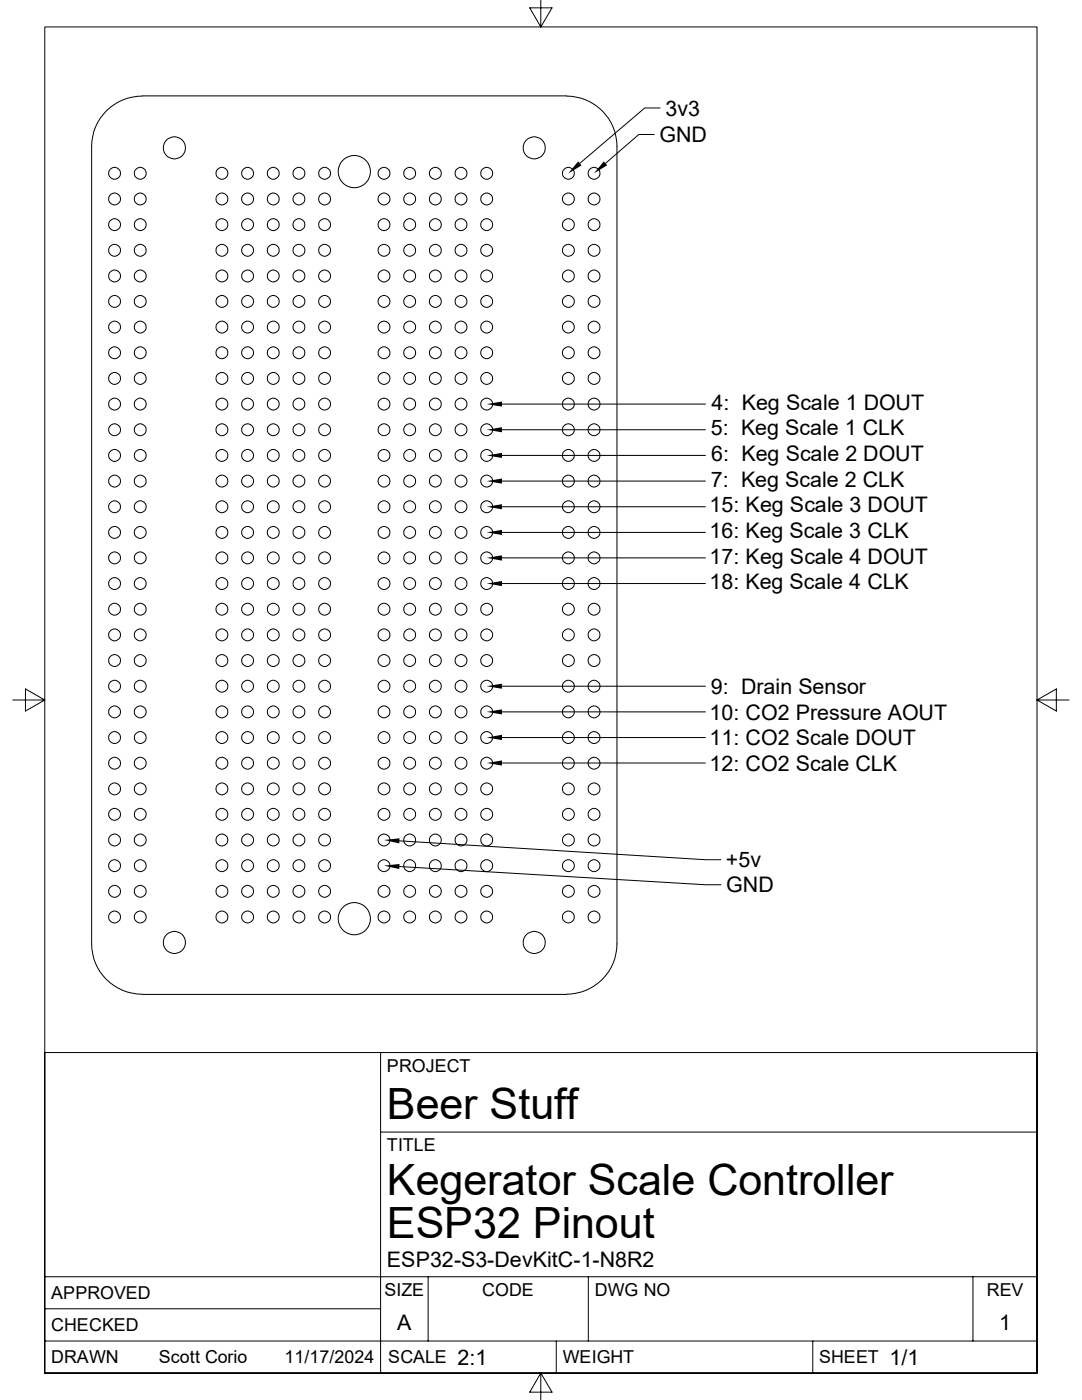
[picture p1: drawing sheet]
<svg xmlns="http://www.w3.org/2000/svg" width="216mm" height="279mm" viewBox="0 0 216 279" stroke-linecap="round" stroke-linejoin="round" font-family="sans-serif">
<g fill="none" stroke="#000" stroke-width=".2">
<path d="M107.9 0v5.4l-2.2-3.8h4.5l-2.3 3.8M21.3 22.1a10.4 10.4 0 0 1 7.1-3l84.6 .1a10 10 0 0 1 10.1 10v159.2a10.1 10.1 0 0 1-10.1 10.1l-84.6-.1a10 10 0 0 1-10.1-10v-159.2a9.9 9.9 0 0 1 3-7.1zM130.6 26.8h-3.1l-6.7 5.8M131.7 21.5h-3l-13 11.1M100.2 80.6h40.6M100.2 85.8h40.6M100.2 90.9h40.6M100.2 96h40.6M100.2 101.1h40.6M100.2 106.3h40.6M100.2 111.3h40.6M100.2 116.5h40.6"/>
<path d="M2.5 139.7h6.4l-3.8-2.2v4.4l3.8-2.2M100.2 136.9h40.6M206.9 139.7l3.9 2.2v-4.4l-3.9 2.2h6.4M100.2 142.1h40.6M100.2 147.2h40.6M100.2 152.3h40.6M79.7 167.8l61.1 3.8h3M79.7 172.9l61.1 3.7h3M75.9 210.1v63.9M75.9 225.9h131M8.9 254.8h198M85.4 254.8v12.8"/>
<path d="M117.4 254.8v12.8M194.1 254.8v12.8M8.9 274v-268.6h198v268.6M8.9 274v-63.9h198v63.9M8.9 274h198M8.9 267.6h198M8.9 261.2h67M107.9 274l2.3 3.8h-4.5l2.2-3.8v5.4M111 267.6v6.4M162.2 267.6v6.4"/>
<circle cx="22.9" cy="39.7" r="1.18"/>
<circle cx="22.9" cy="34.6" r="1.18"/>
<circle cx="28" cy="34.6" r="1.18"/>
<circle cx="28" cy="39.7" r="1.18"/>
<circle cx="34.8" cy="29.5" r="2.2"/>
<circle cx="44.3" cy="39.7" r="1.18"/>
<circle cx="44.3" cy="34.6" r="1.18"/>
<circle cx="49.4" cy="39.7" r="1.18"/>
<circle cx="49.4" cy="34.6" r="1.18"/>
<circle cx="54.5" cy="34.6" r="1.18"/>
<circle cx="54.5" cy="39.7" r="1.18"/>
<circle cx="59.7" cy="39.7" r="1.18"/>
<circle cx="59.7" cy="34.6" r="1.18"/>
<circle cx="64.8" cy="34.6" r="1.18"/>
<circle cx="64.8" cy="39.7" r="1.18"/>
<circle cx="70.7" cy="34.2" r="3.2"/>
<circle cx="76.6" cy="39.7" r="1.18"/>
<circle cx="76.6" cy="34.6" r="1.18"/>
<circle cx="81.8" cy="34.6" r="1.18"/>
<circle cx="81.8" cy="39.7" r="1.18"/>
<circle cx="86.9" cy="39.7" r="1.18"/>
<circle cx="86.9" cy="34.6" r="1.18"/>
<circle cx="92" cy="39.7" r="1.18"/>
<circle cx="92" cy="34.6" r="1.18"/>
<circle cx="97.1" cy="39.7" r="1.18"/>
<circle cx="97.1" cy="34.6" r="1.18"/>
<circle cx="106.6" cy="29.5" r="2.2"/>
<circle cx="113.4" cy="39.7" r="1.18"/>
<circle cx="113.4" cy="34.6" r="1.18"/>
<circle cx="118.5" cy="39.7" r="1.18"/>
<circle cx="118.5" cy="34.6" r="1.18"/>
<circle cx="22.9" cy="50" r="1.18"/>
<circle cx="22.9" cy="44.8" r="1.18"/>
<circle cx="22.9" cy="55.1" r="1.18"/>
<circle cx="28" cy="44.8" r="1.18"/>
<circle cx="28" cy="50" r="1.18"/>
<circle cx="28" cy="55.1" r="1.18"/>
<circle cx="44.3" cy="55.1" r="1.18"/>
<circle cx="44.3" cy="44.8" r="1.18"/>
<circle cx="44.3" cy="50" r="1.18"/>
<circle cx="49.4" cy="50" r="1.18"/>
<circle cx="49.4" cy="44.8" r="1.18"/>
<circle cx="49.4" cy="55.1" r="1.18"/>
<circle cx="54.5" cy="44.8" r="1.18"/>
<circle cx="54.5" cy="55.1" r="1.18"/>
<circle cx="54.5" cy="50" r="1.18"/>
<circle cx="59.7" cy="55.1" r="1.18"/>
<circle cx="59.7" cy="50" r="1.18"/>
<circle cx="59.7" cy="44.8" r="1.18"/>
<circle cx="64.8" cy="55.1" r="1.18"/>
<circle cx="64.8" cy="44.8" r="1.18"/>
<circle cx="64.8" cy="50" r="1.18"/>
<circle cx="76.6" cy="55.1" r="1.18"/>
<circle cx="76.6" cy="50" r="1.18"/>
<circle cx="76.6" cy="44.8" r="1.18"/>
<circle cx="81.8" cy="44.8" r="1.18"/>
<circle cx="81.8" cy="50" r="1.18"/>
<circle cx="81.8" cy="55.1" r="1.18"/>
<circle cx="86.9" cy="50" r="1.18"/>
<circle cx="86.9" cy="55.1" r="1.18"/>
<circle cx="86.9" cy="44.8" r="1.18"/>
<circle cx="92" cy="50" r="1.18"/>
<circle cx="92" cy="55.1" r="1.18"/>
<circle cx="92" cy="44.8" r="1.18"/>
<circle cx="97.1" cy="55.1" r="1.18"/>
<circle cx="97.1" cy="44.8" r="1.18"/>
<circle cx="97.1" cy="50" r="1.18"/>
<circle cx="113.4" cy="44.8" r="1.18"/>
<circle cx="113.4" cy="55.1" r="1.18"/>
<circle cx="113.4" cy="50" r="1.18"/>
<circle cx="118.5" cy="50" r="1.18"/>
<circle cx="118.5" cy="44.8" r="1.18"/>
<circle cx="118.5" cy="55.1" r="1.18"/>
<circle cx="22.9" cy="75.5" r="1.18"/>
<circle cx="22.9" cy="70.4" r="1.18"/>
<circle cx="22.9" cy="65.3" r="1.18"/>
<circle cx="22.9" cy="60.2" r="1.18"/>
<circle cx="28" cy="70.4" r="1.18"/>
<circle cx="28" cy="75.5" r="1.18"/>
<circle cx="28" cy="65.3" r="1.18"/>
<circle cx="28" cy="60.2" r="1.18"/>
<circle cx="44.3" cy="65.3" r="1.18"/>
<circle cx="44.3" cy="70.4" r="1.18"/>
<circle cx="44.3" cy="75.5" r="1.18"/>
<circle cx="44.3" cy="60.2" r="1.18"/>
<circle cx="49.4" cy="60.2" r="1.18"/>
<circle cx="49.4" cy="70.4" r="1.18"/>
<circle cx="49.4" cy="65.3" r="1.18"/>
<circle cx="49.4" cy="75.5" r="1.18"/>
<circle cx="54.5" cy="70.4" r="1.18"/>
<circle cx="54.5" cy="65.3" r="1.18"/>
<circle cx="54.5" cy="60.2" r="1.18"/>
<circle cx="54.5" cy="75.5" r="1.18"/>
<circle cx="59.7" cy="70.4" r="1.18"/>
<circle cx="59.7" cy="60.2" r="1.18"/>
<circle cx="59.7" cy="65.3" r="1.18"/>
<circle cx="59.7" cy="75.5" r="1.18"/>
<circle cx="64.8" cy="60.2" r="1.18"/>
<circle cx="64.8" cy="75.5" r="1.18"/>
<circle cx="64.8" cy="70.4" r="1.18"/>
<circle cx="64.8" cy="65.3" r="1.18"/>
<circle cx="76.6" cy="60.2" r="1.18"/>
<circle cx="76.6" cy="75.5" r="1.18"/>
<circle cx="76.6" cy="70.4" r="1.18"/>
<circle cx="76.6" cy="65.3" r="1.18"/>
<circle cx="81.8" cy="60.2" r="1.18"/>
<circle cx="81.8" cy="65.3" r="1.18"/>
<circle cx="81.8" cy="75.5" r="1.18"/>
<circle cx="81.8" cy="70.4" r="1.18"/>
<circle cx="86.9" cy="65.3" r="1.18"/>
<circle cx="86.9" cy="70.4" r="1.18"/>
<circle cx="86.9" cy="60.2" r="1.18"/>
<circle cx="86.9" cy="75.5" r="1.18"/>
<circle cx="92" cy="65.3" r="1.18"/>
<circle cx="92" cy="70.4" r="1.18"/>
<circle cx="92" cy="60.2" r="1.18"/>
<circle cx="92" cy="75.5" r="1.18"/>
<circle cx="97.1" cy="70.4" r="1.18"/>
<circle cx="97.1" cy="75.5" r="1.18"/>
<circle cx="97.1" cy="65.3" r="1.18"/>
<circle cx="97.1" cy="60.2" r="1.18"/>
<circle cx="113.4" cy="65.3" r="1.18"/>
<circle cx="113.4" cy="75.5" r="1.18"/>
<circle cx="113.4" cy="70.4" r="1.18"/>
<circle cx="113.4" cy="60.2" r="1.18"/>
<circle cx="118.5" cy="65.3" r="1.18"/>
<circle cx="118.5" cy="70.4" r="1.18"/>
<circle cx="118.5" cy="60.2" r="1.18"/>
<circle cx="118.5" cy="75.5" r="1.18"/>
<circle cx="22.9" cy="90.9" r="1.18"/>
<circle cx="22.9" cy="85.8" r="1.18"/>
<circle cx="22.9" cy="80.6" r="1.18"/>
<circle cx="22.9" cy="96" r="1.18"/>
<circle cx="28" cy="80.6" r="1.18"/>
<circle cx="28" cy="85.8" r="1.18"/>
<circle cx="28" cy="90.9" r="1.18"/>
<circle cx="28" cy="96" r="1.18"/>
<circle cx="44.3" cy="90.9" r="1.18"/>
<circle cx="44.3" cy="96" r="1.18"/>
<circle cx="44.3" cy="80.6" r="1.18"/>
<circle cx="44.3" cy="85.8" r="1.18"/>
<circle cx="49.4" cy="85.8" r="1.18"/>
<circle cx="49.4" cy="90.9" r="1.18"/>
<circle cx="49.4" cy="80.6" r="1.18"/>
<circle cx="49.4" cy="96" r="1.18"/>
<circle cx="54.5" cy="90.9" r="1.18"/>
<circle cx="54.5" cy="85.8" r="1.18"/>
<circle cx="54.5" cy="96" r="1.18"/>
<circle cx="54.5" cy="80.6" r="1.18"/>
<circle cx="59.7" cy="90.9" r="1.18"/>
<circle cx="59.7" cy="80.6" r="1.18"/>
<circle cx="59.7" cy="85.8" r="1.18"/>
<circle cx="59.7" cy="96" r="1.18"/>
<circle cx="64.8" cy="85.8" r="1.18"/>
<circle cx="64.8" cy="80.6" r="1.18"/>
<circle cx="64.8" cy="90.9" r="1.18"/>
<circle cx="64.8" cy="96" r="1.18"/>
<circle cx="76.6" cy="90.9" r="1.18"/>
<circle cx="76.6" cy="80.6" r="1.18"/>
<circle cx="76.6" cy="85.8" r="1.18"/>
<circle cx="76.6" cy="96" r="1.18"/>
<circle cx="81.8" cy="90.9" r="1.18"/>
<circle cx="81.8" cy="85.8" r="1.18"/>
<circle cx="81.8" cy="96" r="1.18"/>
<circle cx="81.8" cy="80.6" r="1.18"/>
<circle cx="86.9" cy="96" r="1.18"/>
<circle cx="86.9" cy="85.8" r="1.18"/>
<circle cx="86.9" cy="90.9" r="1.18"/>
<circle cx="86.9" cy="80.6" r="1.18"/>
<circle cx="92" cy="90.9" r="1.18"/>
<circle cx="92" cy="85.8" r="1.18"/>
<circle cx="92" cy="96" r="1.18"/>
<circle cx="92" cy="80.6" r="1.18"/>
<circle cx="97.1" cy="80.6" r="1.18"/>
<circle cx="97.1" cy="96" r="1.18"/>
<circle cx="97.1" cy="85.8" r="1.18"/>
<circle cx="97.1" cy="90.9" r="1.18"/>
<circle cx="113.4" cy="80.6" r="1.18"/>
<circle cx="113.4" cy="90.9" r="1.18"/>
<circle cx="113.4" cy="85.8" r="1.18"/>
<circle cx="113.4" cy="96" r="1.18"/>
<circle cx="118.5" cy="85.8" r="1.18"/>
<circle cx="118.5" cy="80.6" r="1.18"/>
<circle cx="118.5" cy="90.9" r="1.18"/>
<circle cx="118.5" cy="96" r="1.18"/>
<circle cx="22.9" cy="116.5" r="1.18"/>
<circle cx="22.9" cy="106.3" r="1.18"/>
<circle cx="22.9" cy="111.3" r="1.18"/>
<circle cx="22.9" cy="101.1" r="1.18"/>
<circle cx="28" cy="111.3" r="1.18"/>
<circle cx="28" cy="116.5" r="1.18"/>
<circle cx="28" cy="106.3" r="1.18"/>
<circle cx="28" cy="101.1" r="1.18"/>
<circle cx="44.3" cy="106.3" r="1.18"/>
<circle cx="44.3" cy="116.5" r="1.18"/>
<circle cx="44.3" cy="111.3" r="1.18"/>
<circle cx="44.3" cy="101.1" r="1.18"/>
<circle cx="49.4" cy="116.5" r="1.18"/>
<circle cx="49.4" cy="106.3" r="1.18"/>
<circle cx="49.4" cy="101.1" r="1.18"/>
<circle cx="49.4" cy="111.3" r="1.18"/>
<circle cx="54.5" cy="111.3" r="1.18"/>
<circle cx="54.5" cy="116.5" r="1.18"/>
<circle cx="54.5" cy="101.1" r="1.18"/>
<circle cx="54.5" cy="106.3" r="1.18"/>
<circle cx="59.7" cy="116.5" r="1.18"/>
<circle cx="59.7" cy="106.3" r="1.18"/>
<circle cx="59.7" cy="111.3" r="1.18"/>
<circle cx="59.7" cy="101.1" r="1.18"/>
<circle cx="64.8" cy="106.3" r="1.18"/>
<circle cx="64.8" cy="101.1" r="1.18"/>
<circle cx="64.8" cy="111.3" r="1.18"/>
<circle cx="64.8" cy="116.5" r="1.18"/>
<circle cx="76.6" cy="106.3" r="1.18"/>
<circle cx="76.6" cy="116.5" r="1.18"/>
<circle cx="76.6" cy="111.3" r="1.18"/>
<circle cx="76.6" cy="101.1" r="1.18"/>
<circle cx="81.8" cy="116.5" r="1.18"/>
<circle cx="81.8" cy="101.1" r="1.18"/>
<circle cx="81.8" cy="106.3" r="1.18"/>
<circle cx="81.8" cy="111.3" r="1.18"/>
<circle cx="86.9" cy="101.1" r="1.18"/>
<circle cx="86.9" cy="106.3" r="1.18"/>
<circle cx="86.9" cy="111.3" r="1.18"/>
<circle cx="86.9" cy="116.5" r="1.18"/>
<circle cx="92" cy="106.3" r="1.18"/>
<circle cx="92" cy="101.1" r="1.18"/>
<circle cx="92" cy="111.3" r="1.18"/>
<circle cx="92" cy="116.5" r="1.18"/>
<circle cx="97.1" cy="111.3" r="1.18"/>
<circle cx="97.1" cy="106.3" r="1.18"/>
<circle cx="97.1" cy="101.1" r="1.18"/>
<circle cx="97.1" cy="116.5" r="1.18"/>
<circle cx="113.4" cy="116.5" r="1.18"/>
<circle cx="113.4" cy="101.1" r="1.18"/>
<circle cx="113.4" cy="106.3" r="1.18"/>
<circle cx="113.4" cy="111.3" r="1.18"/>
<circle cx="118.5" cy="116.5" r="1.18"/>
<circle cx="118.5" cy="106.3" r="1.18"/>
<circle cx="118.5" cy="111.3" r="1.18"/>
<circle cx="118.5" cy="101.1" r="1.18"/>
<circle cx="22.9" cy="136.9" r="1.18"/>
<circle cx="22.9" cy="121.6" r="1.18"/>
<circle cx="22.9" cy="126.7" r="1.18"/>
<circle cx="22.9" cy="131.8" r="1.18"/>
<circle cx="28" cy="126.7" r="1.18"/>
<circle cx="28" cy="121.6" r="1.18"/>
<circle cx="28" cy="131.8" r="1.18"/>
<circle cx="28" cy="136.9" r="1.18"/>
<circle cx="44.3" cy="126.7" r="1.18"/>
<circle cx="44.3" cy="131.8" r="1.18"/>
<circle cx="44.3" cy="136.9" r="1.18"/>
<circle cx="44.3" cy="121.6" r="1.18"/>
<circle cx="49.4" cy="136.9" r="1.18"/>
<circle cx="49.4" cy="126.7" r="1.18"/>
<circle cx="49.4" cy="121.6" r="1.18"/>
<circle cx="49.4" cy="131.8" r="1.18"/>
<circle cx="54.5" cy="121.6" r="1.18"/>
<circle cx="54.5" cy="136.9" r="1.18"/>
<circle cx="54.5" cy="131.8" r="1.18"/>
<circle cx="54.5" cy="126.7" r="1.18"/>
<circle cx="59.7" cy="126.7" r="1.18"/>
<circle cx="59.7" cy="136.9" r="1.18"/>
<circle cx="59.7" cy="131.8" r="1.18"/>
<circle cx="59.7" cy="121.6" r="1.18"/>
<circle cx="64.8" cy="136.9" r="1.18"/>
<circle cx="64.8" cy="121.6" r="1.18"/>
<circle cx="64.8" cy="131.8" r="1.18"/>
<circle cx="64.8" cy="126.7" r="1.18"/>
<circle cx="76.6" cy="136.9" r="1.18"/>
<circle cx="76.6" cy="126.7" r="1.18"/>
<circle cx="76.6" cy="121.6" r="1.18"/>
<circle cx="76.6" cy="131.8" r="1.18"/>
<circle cx="81.8" cy="126.7" r="1.18"/>
<circle cx="81.8" cy="131.8" r="1.18"/>
<circle cx="81.8" cy="136.9" r="1.18"/>
<circle cx="81.8" cy="121.6" r="1.18"/>
<circle cx="86.9" cy="121.6" r="1.18"/>
<circle cx="86.9" cy="126.7" r="1.18"/>
<circle cx="86.9" cy="136.9" r="1.18"/>
<circle cx="86.9" cy="131.8" r="1.18"/>
<circle cx="92" cy="136.9" r="1.18"/>
<circle cx="92" cy="121.6" r="1.18"/>
<circle cx="92" cy="131.8" r="1.18"/>
<circle cx="92" cy="126.7" r="1.18"/>
<circle cx="97.1" cy="131.8" r="1.18"/>
<circle cx="97.1" cy="121.6" r="1.18"/>
<circle cx="97.1" cy="136.9" r="1.18"/>
<circle cx="97.1" cy="126.7" r="1.18"/>
<circle cx="113.4" cy="136.9" r="1.18"/>
<circle cx="113.4" cy="121.6" r="1.18"/>
<circle cx="113.4" cy="126.7" r="1.18"/>
<circle cx="113.4" cy="131.8" r="1.18"/>
<circle cx="118.5" cy="126.7" r="1.18"/>
<circle cx="118.5" cy="131.8" r="1.18"/>
<circle cx="118.5" cy="136.9" r="1.18"/>
<circle cx="118.5" cy="121.6" r="1.18"/>
<circle cx="22.9" cy="152.3" r="1.18"/>
<circle cx="22.9" cy="147.2" r="1.18"/>
<circle cx="22.9" cy="142.1" r="1.18"/>
<circle cx="22.9" cy="157.4" r="1.18"/>
<circle cx="28" cy="157.4" r="1.18"/>
<circle cx="28" cy="142.1" r="1.18"/>
<circle cx="28" cy="147.2" r="1.18"/>
<circle cx="28" cy="152.3" r="1.18"/>
<circle cx="44.3" cy="157.4" r="1.18"/>
<circle cx="44.3" cy="152.3" r="1.18"/>
<circle cx="44.3" cy="147.2" r="1.18"/>
<circle cx="44.3" cy="142.1" r="1.18"/>
<circle cx="49.4" cy="147.2" r="1.18"/>
<circle cx="49.4" cy="157.4" r="1.18"/>
<circle cx="49.4" cy="152.3" r="1.18"/>
<circle cx="49.4" cy="142.1" r="1.18"/>
<circle cx="54.5" cy="152.3" r="1.18"/>
<circle cx="54.5" cy="147.2" r="1.18"/>
<circle cx="54.5" cy="157.4" r="1.18"/>
<circle cx="54.5" cy="142.1" r="1.18"/>
<circle cx="59.7" cy="142.1" r="1.18"/>
<circle cx="59.7" cy="152.3" r="1.18"/>
<circle cx="59.7" cy="157.4" r="1.18"/>
<circle cx="59.7" cy="147.2" r="1.18"/>
<circle cx="64.8" cy="142.1" r="1.18"/>
<circle cx="64.8" cy="152.3" r="1.18"/>
<circle cx="64.8" cy="147.2" r="1.18"/>
<circle cx="64.8" cy="157.4" r="1.18"/>
<circle cx="76.6" cy="152.3" r="1.18"/>
<circle cx="76.6" cy="147.2" r="1.18"/>
<circle cx="76.6" cy="157.4" r="1.18"/>
<circle cx="76.6" cy="142.1" r="1.18"/>
<circle cx="81.8" cy="157.4" r="1.18"/>
<circle cx="81.8" cy="147.2" r="1.18"/>
<circle cx="81.8" cy="152.3" r="1.18"/>
<circle cx="81.8" cy="142.1" r="1.18"/>
<circle cx="86.9" cy="147.2" r="1.18"/>
<circle cx="86.9" cy="152.3" r="1.18"/>
<circle cx="86.9" cy="142.1" r="1.18"/>
<circle cx="86.9" cy="157.4" r="1.18"/>
<circle cx="92" cy="147.2" r="1.18"/>
<circle cx="92" cy="152.3" r="1.18"/>
<circle cx="92" cy="142.1" r="1.18"/>
<circle cx="92" cy="157.4" r="1.18"/>
<circle cx="97.1" cy="142.1" r="1.18"/>
<circle cx="97.1" cy="147.2" r="1.18"/>
<circle cx="97.1" cy="157.4" r="1.18"/>
<circle cx="97.1" cy="152.3" r="1.18"/>
<circle cx="113.4" cy="152.3" r="1.18"/>
<circle cx="113.4" cy="147.2" r="1.18"/>
<circle cx="113.4" cy="157.4" r="1.18"/>
<circle cx="113.4" cy="142.1" r="1.18"/>
<circle cx="118.5" cy="152.3" r="1.18"/>
<circle cx="118.5" cy="157.4" r="1.18"/>
<circle cx="118.5" cy="147.2" r="1.18"/>
<circle cx="118.5" cy="142.1" r="1.18"/>
<circle cx="22.9" cy="162.5" r="1.18"/>
<circle cx="22.9" cy="177.9" r="1.18"/>
<circle cx="22.9" cy="167.6" r="1.18"/>
<circle cx="22.9" cy="172.8" r="1.18"/>
<circle cx="28" cy="162.5" r="1.18"/>
<circle cx="28" cy="172.8" r="1.18"/>
<circle cx="28" cy="177.9" r="1.18"/>
<circle cx="28" cy="167.6" r="1.18"/>
<circle cx="44.3" cy="177.9" r="1.18"/>
<circle cx="44.3" cy="162.5" r="1.18"/>
<circle cx="44.3" cy="167.6" r="1.18"/>
<circle cx="44.3" cy="172.8" r="1.18"/>
<circle cx="49.4" cy="162.5" r="1.18"/>
<circle cx="49.4" cy="167.6" r="1.18"/>
<circle cx="49.4" cy="177.9" r="1.18"/>
<circle cx="49.4" cy="172.8" r="1.18"/>
<circle cx="54.5" cy="177.9" r="1.18"/>
<circle cx="54.5" cy="162.5" r="1.18"/>
<circle cx="54.5" cy="167.6" r="1.18"/>
<circle cx="54.5" cy="172.8" r="1.18"/>
<circle cx="59.7" cy="162.5" r="1.18"/>
<circle cx="59.7" cy="177.9" r="1.18"/>
<circle cx="59.7" cy="167.6" r="1.18"/>
<circle cx="59.7" cy="172.8" r="1.18"/>
<circle cx="64.8" cy="177.9" r="1.18"/>
<circle cx="64.8" cy="167.6" r="1.18"/>
<circle cx="64.8" cy="162.5" r="1.18"/>
<circle cx="64.8" cy="172.8" r="1.18"/>
<circle cx="76.6" cy="177.9" r="1.18"/>
<circle cx="76.6" cy="167.6" r="1.18"/>
<circle cx="76.6" cy="162.5" r="1.18"/>
<circle cx="76.6" cy="172.8" r="1.18"/>
<circle cx="81.8" cy="177.9" r="1.18"/>
<circle cx="81.8" cy="172.8" r="1.18"/>
<circle cx="81.8" cy="167.6" r="1.18"/>
<circle cx="81.8" cy="162.5" r="1.18"/>
<circle cx="86.9" cy="162.5" r="1.18"/>
<circle cx="86.9" cy="167.6" r="1.18"/>
<circle cx="86.9" cy="172.8" r="1.18"/>
<circle cx="86.9" cy="177.9" r="1.18"/>
<circle cx="92" cy="177.9" r="1.18"/>
<circle cx="92" cy="172.8" r="1.18"/>
<circle cx="92" cy="167.6" r="1.18"/>
<circle cx="92" cy="162.5" r="1.18"/>
<circle cx="97.1" cy="162.5" r="1.18"/>
<circle cx="97.1" cy="177.9" r="1.18"/>
<circle cx="97.1" cy="167.6" r="1.18"/>
<circle cx="97.1" cy="172.8" r="1.18"/>
<circle cx="113.4" cy="162.5" r="1.18"/>
<circle cx="113.4" cy="177.9" r="1.18"/>
<circle cx="113.4" cy="172.8" r="1.18"/>
<circle cx="113.4" cy="167.6" r="1.18"/>
<circle cx="118.5" cy="177.9" r="1.18"/>
<circle cx="118.5" cy="172.8" r="1.18"/>
<circle cx="118.5" cy="167.6" r="1.18"/>
<circle cx="118.5" cy="162.5" r="1.18"/>
<circle cx="22.9" cy="183" r="1.18"/>
<circle cx="28" cy="183" r="1.18"/>
<circle cx="34.8" cy="188.1" r="2.2"/>
<circle cx="44.3" cy="183" r="1.18"/>
<circle cx="49.4" cy="183" r="1.18"/>
<circle cx="54.5" cy="183" r="1.18"/>
<circle cx="59.7" cy="183" r="1.18"/>
<circle cx="64.8" cy="183" r="1.18"/>
<circle cx="70.7" cy="183.3" r="3.2"/>
<circle cx="76.6" cy="183" r="1.18"/>
<circle cx="81.8" cy="183" r="1.18"/>
<circle cx="86.9" cy="183" r="1.18"/>
<circle cx="92" cy="183" r="1.18"/>
<circle cx="97.1" cy="183" r="1.18"/>
<circle cx="106.6" cy="188.1" r="2.2"/>
<circle cx="113.4" cy="183" r="1.18"/>
<circle cx="118.5" cy="183" r="1.18"/>
</g>
<g fill="#000">
<path d="M115.4 32.2l.6 .8-2.6 1.6zM120.5 32.2l.7 .8-2.7 1.6zM97.1 80.6l3.1-.5v1.1zM97.1 85.8l3.1-.5v1zM97.1 90.9l3.1-.5v1zM97.1 96l3.1-.5v1zM97.1 101.1l3.1-.5v1zM97.1 106.3l3.1-.6v1.1zM97.1 111.3l3.1-.5v1.1zM97.1 116.5l3.1-.5v1zM97.1 136.9l3.1-.5v1.1zM97.1 142.1l3.1-.5v1z"/>
<path d="M97.1 147.2l3.1-.6v1.1zM97.1 152.3l3.1-.5v1zM76.6 167.6l3.1-.3v1zM76.6 172.8l3.1-.4v1z"/>
</g>
<g font-size="8.6">
<text x="77.2" y="223.4">Beer Stuff</text>
<text x="77.2" y="238.5">Kegerator Scale Controller</text>
<text x="77.2" y="247.1">ESP32 Pinout</text>
</g>
<g font-size="4.3">
<text x="132.8" y="23.1">3v3</text>
<text x="131.6" y="28.4">GND</text>
<text x="142" y="81.8">4: Keg Scale 1 DOUT</text>
<text x="141.9" y="86.9">5: Keg Scale 1 CLK</text>
<text x="141.9" y="92">6: Keg Scale 2 DOUT</text>
<text x="141.9" y="97.2">7: Keg Scale 2 CLK</text>
<text x="141.6" y="102.3">15: Keg Scale 3 DOUT</text>
<text x="141.6" y="107.4">16: Keg Scale 3 CLK</text>
<text x="141.6" y="112.5">17: Keg Scale 4 DOUT</text>
<text x="141.6" y="117.6">18: Keg Scale 4 CLK</text>
<text x="141.6" y="143.6">10: CO2 Pressure AOUT</text>
<text x="141.9" y="138.5">9: Drain Sensor</text>
<text x="141.6" y="148.7">11: CO2 Scale DOUT</text>
<text x="141.6" y="153.8">12: CO2 Scale CLK</text>
<text x="144.9" y="173.1">+5v</text>
<text x="144.9" y="178.1">GND</text>
<text x="77.2" y="252.8">ESP32-S3-DevKitC-1-N8R2</text>
<text x="79.2" y="265.4">A</text>
<text x="199.3" y="265.4">1</text>
<text x="91.3" y="272.3">2:1</text>
<text x="177.5" y="272.3">1/1</text>
</g>
<g font-size="3.6">
<text x="77.2" y="213.9">PROJECT</text>
<text x="77.2" y="229.7">TITLE</text>
<text x="10.2" y="259.3">APPROVED</text>
<text x="76.7" y="258.7">SIZE</text>
<text x="96.2" y="258.7">CODE</text>
<text x="118.7" y="258.7">DWG NO</text>
<text x="196.9" y="258.7">REV</text>
<text x="10.2" y="265.7">CHECKED</text>
<text x="10.2" y="272.1">DRAWN</text>
<text x="31.7" y="272.1">Scott Corio</text>
<text x="56.8" y="272.1">11/17/2024</text>
<text x="77.5" y="272.1">SCALE</text>
<text x="112.3" y="272.1">WEIGHT</text>
<text x="163.5" y="272.1">SHEET</text>
</g>
</svg>
